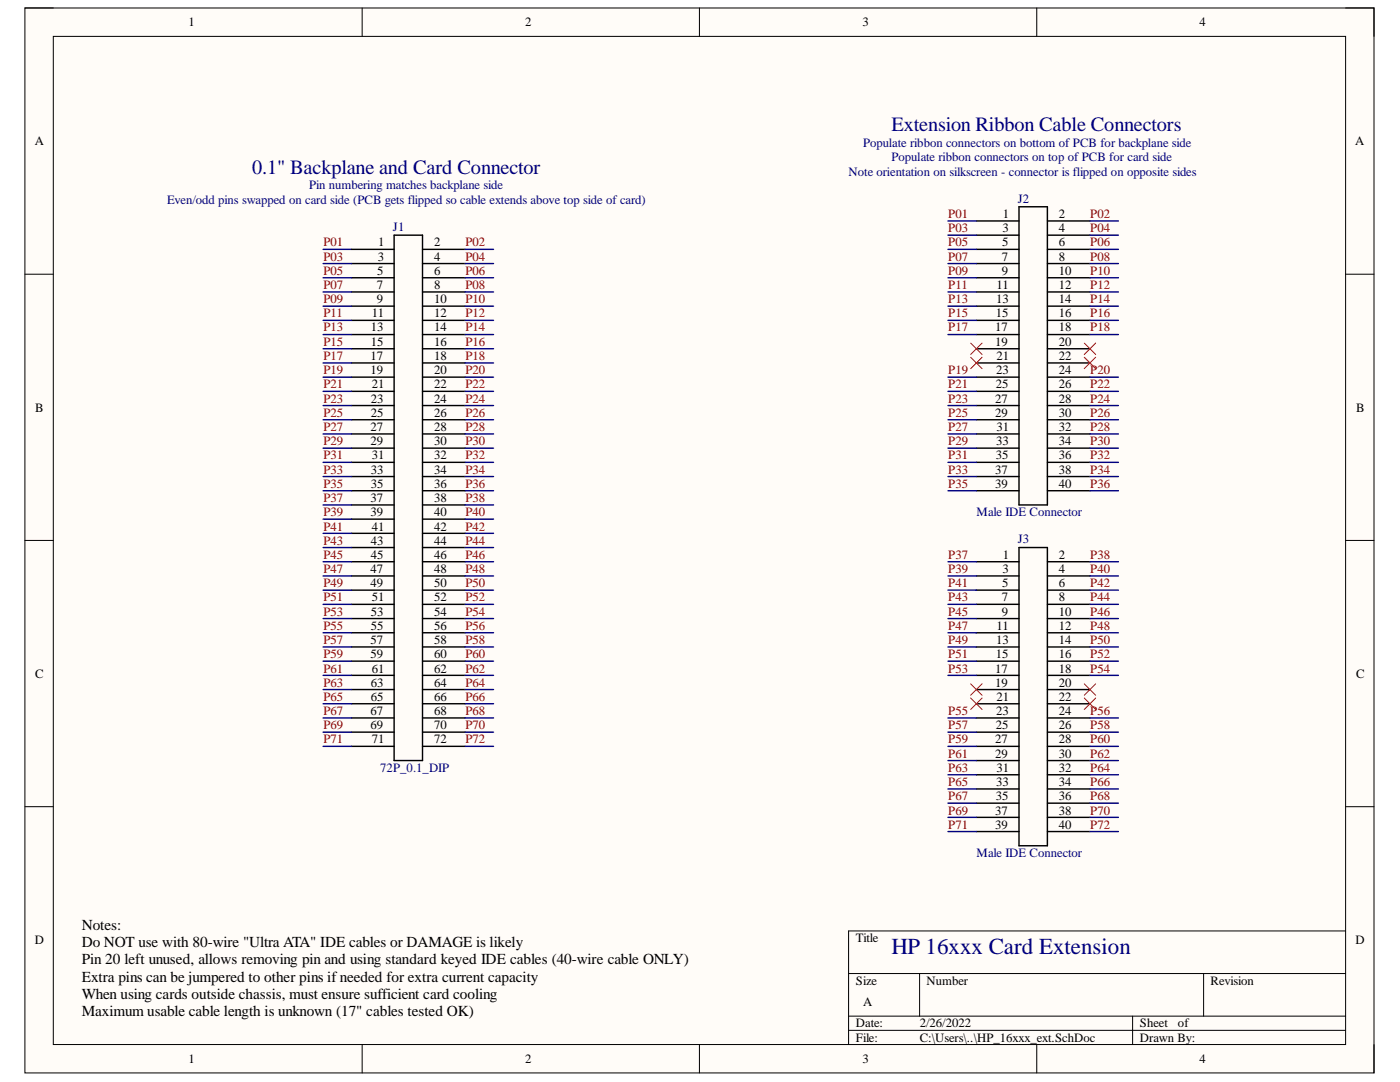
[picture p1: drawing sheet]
<svg xmlns="http://www.w3.org/2000/svg" width="279mm" height="216mm" viewBox="0 0 279 216" stroke-linecap="round" stroke-linejoin="round" font-family="sans-serif">
<path d="M5 1.6h269.2v212.5h-269.2z" fill-rule="evenodd" fill="#fffcf8"/>
<path d="M5 1.6h269.2v212.5h-269.2z" fill="none" stroke="#000" stroke-width=".2"/>
<path d="M10.6 7.3h257.9v201.1h-257.9z" fill-rule="evenodd" fill="#fffcf8"/>
<g fill="none" stroke="#000" stroke-width=".2">
<path d="M5 1.6h5.6M10.6 7.3h257.9v201.1h-257.9zM72.3 1.6v5.7M139.6 1.6v5.7M206.9 1.6v5.7M268.5 1.6h5.7v5.7M5 54.7h5.6M268.5 54.7h5.7M5 107.8h5.6M268.5 107.8h5.7M5 161h5.6M268.5 161h5.7"/>
<path d="M169.4 194.3h99.1M183.5 194.3v8.5M240.2 194.3v8.5M268.5 185.8h-99.1v22.6M72.3 208.4v5.7M139.6 208.4v5.7M169.4 202.8h99.1M169.4 205.6h99.1M206.9 208.4v5.7M226 202.8v5.6M274.2 208.4v5.7"/>
</g>
<g fill="none" stroke="#000080" stroke-width=".29">
<path d="M64.5 49.8h5.7M64.5 52.6h5.7M64.5 55.4h5.7M64.5 58.3h5.7M92.8 49.8h5.7M92.8 52.6h5.7M92.8 55.4h5.7M92.8 58.3h5.7M189.2 49.8h5.7M189.2 52.6h5.7M189.2 55.4h5.7M189.2 58.3h5.7"/>
<path d="M189.2 44.1h5.7M189.2 46.9h5.7M217.5 49.8h5.7M217.5 52.6h5.7M217.5 55.4h5.7M217.5 58.3h5.7M217.5 44.1h5.7M217.5 46.9h5.7M64.5 61.1h5.7M64.5 63.9h5.7M64.5 66.8h5.7M64.5 69.6h5.7"/>
<path d="M64.5 72.4h5.7M64.5 75.3h5.7M64.5 78.1h5.7M92.8 61.1h5.7M92.8 63.9h5.7M92.8 66.8h5.7M92.8 69.6h5.7M92.8 72.4h5.7M92.8 75.3h5.7M92.8 78.1h5.7M189.2 61.1h5.7M189.2 63.9h5.7"/>
<path d="M189.2 66.8h5.7M189.2 75.3h5.7M189.2 78.1h5.7M217.5 61.1h5.7M217.5 63.9h5.7M217.5 66.8h5.7M217.5 75.3h5.7M217.5 78.1h5.7M64.5 80.9h5.7M64.5 83.8h5.7M64.5 86.6h5.7M64.5 89.4h5.7"/>
<path d="M64.5 92.3h5.7M64.5 95.1h5.7M64.5 97.9h5.7M92.8 80.9h5.7M92.8 83.8h5.7M92.8 86.6h5.7M92.8 89.4h5.7M92.8 92.3h5.7M92.8 95.1h5.7M92.8 97.9h5.7M189.2 80.9h5.7M189.2 83.8h5.7"/>
<path d="M189.2 86.6h5.7M189.2 89.4h5.7M189.2 92.3h5.7M189.2 95.1h5.7M189.2 97.9h5.7M217.5 80.9h5.7M217.5 83.8h5.7M217.5 86.6h5.7M217.5 89.4h5.7M217.5 92.3h5.7M217.5 95.1h5.7M217.5 97.9h5.7"/>
<path d="M64.5 100.8h5.7M64.5 103.6h5.7M64.5 106.4h5.7M64.5 109.3h5.7M64.5 112.1h5.7M64.5 114.9h5.7M64.5 117.8h5.7M92.8 100.8h5.7M92.8 103.6h5.7M92.8 106.4h5.7M92.8 109.3h5.7M92.8 112.1h5.7"/>
<path d="M92.8 114.9h5.7M92.8 117.8h5.7M189.2 112.1h5.7M189.2 114.9h5.7M189.2 117.8h5.7M217.5 112.1h5.7M217.5 114.9h5.7M217.5 117.8h5.7M64.5 120.6h5.7M64.5 123.4h5.7M64.5 126.3h5.7M64.5 129.1h5.7"/>
<path d="M64.5 131.9h5.7M64.5 134.8h5.7M64.5 137.6h5.7M92.8 120.6h5.7M92.8 123.4h5.7M92.8 126.3h5.7M92.8 129.1h5.7M92.8 131.9h5.7M92.8 134.8h5.7M92.8 137.6h5.7M189.2 120.6h5.7M189.2 123.4h5.7"/>
<path d="M189.2 126.3h5.7M189.2 129.1h5.7M189.2 131.9h5.7M189.2 134.8h5.7M217.5 120.6h5.7M217.5 123.4h5.7M217.5 126.3h5.7M217.5 129.1h5.7M217.5 131.9h5.7M217.5 134.8h5.7M64.5 140.4h5.7M64.5 143.3h5.7"/>
<path d="M64.5 146.1h5.7M64.5 148.9h5.7M92.8 140.4h5.7M92.8 143.3h5.7M92.8 146.1h5.7M92.8 148.9h5.7M189.2 143.3h5.7M189.2 146.1h5.7M189.2 148.9h5.7M189.2 151.8h5.7M189.2 154.6h5.7M189.2 157.4h5.7"/>
<path d="M217.5 143.3h5.7M217.5 146.1h5.7M217.5 148.9h5.7M217.5 151.8h5.7M217.5 154.6h5.7M217.5 157.4h5.7M189.2 160.3h5.7M189.2 163.1h5.7M189.2 165.9h5.7M217.5 160.3h5.7M217.5 163.1h5.7M217.5 165.9h5.7"/>
</g>
<g fill="none" stroke="#000" stroke-width=".29">
<path d="M70.2 52.6h8.5M70.2 55.4h8.5M70.2 58.3h8.5M70.2 49.8h8.5M78.7 46.9h5.6v104.9h-5.6zM84.3 52.6h8.5M84.3 55.4h8.5M84.3 58.3h8.5M84.3 49.8h8.5M194.9 52.6h8.5M194.9 55.4h8.5M194.9 58.3h8.5"/>
<path d="M194.9 49.8h8.5M194.9 46.9h8.5M194.9 44.1h8.5M203.4 41.3h5.6v59.5h-5.6zM209 52.6h8.5M209 55.4h8.5M209 58.3h8.5M209 49.8h8.5M209 46.9h8.5M209 44.1h8.5M70.2 61.1h8.5M70.2 66.8h8.5"/>
<path d="M70.2 69.6h8.5M70.2 63.9h8.5M70.2 72.4h8.5M70.2 75.3h8.5M70.2 78.1h8.5M84.3 61.1h8.5M84.3 66.8h8.5M84.3 69.6h8.5M84.3 63.9h8.5M84.3 72.4h8.5M84.3 75.3h8.5M84.3 78.1h8.5"/>
<path d="M194.9 61.1h8.5M194.9 66.8h8.5M194.9 69.6h8.5M194.9 63.9h8.5M194.9 72.4h8.5M194.9 75.3h8.5M194.9 78.1h8.5M209 61.1h8.5M209 66.8h8.5M209 69.6h8.5M209 63.9h8.5M209 72.4h8.5"/>
<path d="M209 75.3h8.5M209 78.1h8.5M70.2 80.9h8.5M70.2 83.8h8.5M70.2 86.6h8.5M70.2 89.4h8.5M70.2 92.3h8.5M70.2 95.1h8.5M70.2 97.9h8.5M84.3 80.9h8.5M84.3 83.8h8.5M84.3 86.6h8.5"/>
<path d="M84.3 89.4h8.5M84.3 92.3h8.5M84.3 95.1h8.5M84.3 97.9h8.5M194.9 80.9h8.5M194.9 83.8h8.5M194.9 86.6h8.5M194.9 89.4h8.5M194.9 92.3h8.5M194.9 95.1h8.5M194.9 97.9h8.5M209 80.9h8.5"/>
<path d="M209 83.8h8.5M209 86.6h8.5M209 89.4h8.5M209 92.3h8.5M209 95.1h8.5M209 97.9h8.5M70.2 100.8h8.5M70.2 103.6h8.5M70.2 109.3h8.5M70.2 112.1h8.5M70.2 114.9h8.5M70.2 117.8h8.5"/>
<path d="M70.2 106.4h8.5M84.3 100.8h8.5M84.3 103.6h8.5M84.3 109.3h8.5M84.3 112.1h8.5M84.3 114.9h8.5M84.3 117.8h8.5M84.3 106.4h8.5M194.9 112.1h8.5M194.9 114.9h8.5M194.9 117.8h8.5M203.4 109.3h5.6v59.5h-5.6z"/>
<path d="M209 112.1h8.5M209 114.9h8.5M209 117.8h8.5M70.2 123.4h8.5M70.2 126.3h8.5M70.2 120.6h8.5M70.2 129.1h8.5M70.2 131.9h8.5M70.2 134.8h8.5M70.2 137.6h8.5M84.3 123.4h8.5M84.3 126.3h8.5"/>
<path d="M84.3 120.6h8.5M84.3 129.1h8.5M84.3 131.9h8.5M84.3 134.8h8.5M84.3 137.6h8.5M194.9 123.4h8.5M194.9 126.3h8.5M194.9 120.6h8.5M194.9 129.1h8.5M194.9 131.9h8.5M194.9 134.8h8.5M194.9 137.6h8.5"/>
<path d="M209 123.4h8.5M209 126.3h8.5M209 120.6h8.5M209 129.1h8.5M209 131.9h8.5M209 134.8h8.5M209 137.6h8.5M70.2 140.4h8.5M70.2 143.3h8.5M70.2 146.1h8.5M70.2 148.9h8.5M84.3 140.4h8.5"/>
<path d="M84.3 143.3h8.5M84.3 146.1h8.5M84.3 148.9h8.5M194.9 151.8h8.5M194.9 140.4h8.5M194.9 143.3h8.5M194.9 146.1h8.5M194.9 148.9h8.5M194.9 154.6h8.5M194.9 157.4h8.5M209 151.8h8.5M209 140.4h8.5"/>
<path d="M209 143.3h8.5M209 146.1h8.5M209 148.9h8.5M209 154.6h8.5M209 157.4h8.5M194.9 160.3h8.5M194.9 163.1h8.5M194.9 165.9h8.5M209 160.3h8.5M209 163.1h8.5M209 165.9h8.5"/>
</g>
<g fill="none" stroke="#f00" stroke-width=".2">
<path d="M193.7 68.5l2.3 2.2M193.7 71.3l2.3 2.3M196 68.5l-2.3 2.2M196 71.3l-2.3 2.3M216.4 71.3l2.3 2.3M216.4 68.5l2.3 2.2M218.7 71.3l-2.3 2.3M218.7 68.5l-2.3 2.2M193.7 136.5l2.3 2.2M193.7 139.3l2.3 2.3M196 136.5l-2.3 2.2M196 139.3l-2.3 2.3"/>
<path d="M216.4 139.3l2.3 2.3M216.4 136.5l2.3 2.2M218.7 139.3l-2.3 2.3M218.7 136.5l-2.3 2.2"/>
</g>
<text font-size="4.6" fill="#000080" x="177.9" y="190.4">HP 16xxx Card Extension</text>
<g font-size="4.1" fill="#000080">
<text x="177.9" y="26.2">Extension Ribbon Cable Connectors</text>
<text x="50.3" y="34.7">0.1&quot; Backplane and Card Connector</text>
</g>
<g font-size="3">
<text x="16.3" y="185.6">Notes:</text>
<text x="16.3" y="189">Do NOT use with 80-wire &quot;Ultra ATA&quot; IDE cables or DAMAGE is likely</text>
<text x="16.3" y="192.4">Pin 20 left unused, allows removing pin and using standard keyed IDE cables (40-wire cable ONLY)</text>
<text x="16.3" y="195.9">Extra pins can be jumpered to other pins if needed for extra current capacity</text>
<text x="16.3" y="199.3">When using cards outside chassis, must ensure sufficient card cooling</text>
<text x="16.3" y="202.6">Maximum usable cable length is unknown (17&quot; cables tested OK)</text>
</g>
<g font-size="2.5">
<text x="37.6" y="5.3">1</text>
<text x="104.8" y="5.3">2</text>
<text x="172.2" y="5.3">3</text>
<text x="239.4" y="5.3">4</text>
<text x="6.9" y="29">A</text>
<text x="270.5" y="29">A</text>
<text x="200.1" y="46.4">3</text>
<text x="200.2" y="43.5">1</text>
<text x="211.3" y="46.4">4</text>
<text x="211.3" y="43.5">2</text>
<text x="75.4" y="52">3</text>
<text x="75.5" y="49.1">1</text>
<text x="86.6" y="52">4</text>
<text x="86.6" y="49.1">2</text>
<text x="199.9" y="52">7</text>
<text x="200" y="49.1">5</text>
<text x="211.3" y="52">8</text>
<text x="211.3" y="49.1">6</text>
<text x="75.2" y="57.7">7</text>
<text x="75.3" y="54.8">5</text>
<text x="86.6" y="57.7">8</text>
<text x="86.6" y="54.8">6</text>
<text x="198.9" y="57.7">11</text>
<text x="199.9" y="54.8">9</text>
<text x="211.3" y="54.8">10</text>
<text x="211.3" y="57.7">12</text>
<text x="74.2" y="63.4">11</text>
<text x="75.2" y="60.5">9</text>
<text x="86.6" y="60.5">10</text>
<text x="86.6" y="63.4">12</text>
<text x="198.7" y="63.4">15</text>
<text x="198.8" y="60.5">13</text>
<text x="211.3" y="63.4">16</text>
<text x="211.3" y="60.5">14</text>
<text x="73.9" y="71.8">17</text>
<text x="74" y="66.1">13</text>
<text x="74" y="69">15</text>
<text x="86.6" y="69">16</text>
<text x="86.6" y="66.1">14</text>
<text x="86.6" y="71.8">18</text>
<text x="198.6" y="66.1">17</text>
<text x="198.6" y="69">19</text>
<text x="198.9" y="71.8">21</text>
<text x="211.3" y="69">20</text>
<text x="211.3" y="66.1">18</text>
<text x="211.3" y="71.8">22</text>
<text x="73.9" y="74.7">19</text>
<text x="74.2" y="77.5">21</text>
<text x="86.6" y="74.7">20</text>
<text x="86.6" y="77.5">22</text>
<text x="198.7" y="77.5">25</text>
<text x="198.8" y="74.7">23</text>
<text x="211.3" y="74.7">24</text>
<text x="211.3" y="77.5">26</text>
<text x="7" y="82.1">B</text>
<text x="74" y="80.4">23</text>
<text x="74" y="83.1">25</text>
<text x="86.6" y="80.4">24</text>
<text x="86.6" y="83.1">26</text>
<text x="198.6" y="80.4">27</text>
<text x="198.6" y="83.1">29</text>
<text x="211.3" y="80.4">28</text>
<text x="211.3" y="83.1">30</text>
<text x="270.6" y="82.1">B</text>
<text x="73.9" y="86">27</text>
<text x="73.9" y="88.8">29</text>
<text x="86.6" y="86">28</text>
<text x="86.6" y="88.8">30</text>
<text x="198.8" y="88.8">33</text>
<text x="198.9" y="86">31</text>
<text x="211.3" y="86">32</text>
<text x="211.3" y="88.8">34</text>
<text x="74" y="94.6">33</text>
<text x="74.2" y="91.7">31</text>
<text x="86.6" y="91.7">32</text>
<text x="86.6" y="94.6">34</text>
<text x="198.6" y="94.6">37</text>
<text x="198.7" y="91.7">35</text>
<text x="211.3" y="91.7">36</text>
<text x="211.3" y="94.6">38</text>
<text x="73.9" y="100.2">37</text>
<text x="74" y="97.4">35</text>
<text x="86.6" y="97.4">36</text>
<text x="86.6" y="100.2">38</text>
<text x="198.6" y="97.4">39</text>
<text x="211.3" y="97.4">40</text>
<text x="73.9" y="103">39</text>
<text x="74.2" y="105.9">41</text>
<text x="86.6" y="103">40</text>
<text x="86.6" y="105.9">42</text>
<text x="74" y="108.7">43</text>
<text x="74" y="111.6">45</text>
<text x="86.6" y="111.6">46</text>
<text x="86.6" y="108.7">44</text>
<text x="200.2" y="111.6">1</text>
<text x="211.3" y="111.6">2</text>
<text x="73.9" y="114.3">47</text>
<text x="73.9" y="117.2">49</text>
<text x="86.6" y="117.2">50</text>
<text x="86.6" y="114.3">48</text>
<text x="200" y="117.2">5</text>
<text x="200.1" y="114.3">3</text>
<text x="211.3" y="117.2">6</text>
<text x="211.3" y="114.3">4</text>
<text x="74" y="122.9">53</text>
<text x="74" y="125.7">55</text>
<text x="74.2" y="120">51</text>
<text x="86.6" y="125.7">56</text>
<text x="86.6" y="122.9">54</text>
<text x="86.6" y="120">52</text>
<text x="198.9" y="125.7">11</text>
<text x="199.9" y="120">7</text>
<text x="199.9" y="122.9">9</text>
<text x="211.3" y="122.9">10</text>
<text x="211.3" y="120">8</text>
<text x="211.3" y="125.7">12</text>
<text x="73.9" y="128.6">57</text>
<text x="73.9" y="131.3">59</text>
<text x="86.6" y="131.3">60</text>
<text x="86.6" y="128.6">58</text>
<text x="198.7" y="131.3">15</text>
<text x="198.8" y="128.6">13</text>
<text x="211.3" y="131.3">16</text>
<text x="211.3" y="128.6">14</text>
<text x="7" y="135.2">C</text>
<text x="74" y="137">63</text>
<text x="74.2" y="134.2">61</text>
<text x="86.6" y="137">64</text>
<text x="86.6" y="134.2">62</text>
<text x="198.6" y="134.2">17</text>
<text x="198.6" y="137">19</text>
<text x="211.3" y="137">20</text>
<text x="211.3" y="134.2">18</text>
<text x="270.6" y="135.2">C</text>
<text x="73.9" y="142.7">67</text>
<text x="74" y="139.9">65</text>
<text x="86.6" y="142.7">68</text>
<text x="86.6" y="139.9">66</text>
<text x="198.8" y="142.7">23</text>
<text x="198.9" y="139.9">21</text>
<text x="211.3" y="142.7">24</text>
<text x="211.3" y="139.9">22</text>
<text x="73.9" y="145.6">69</text>
<text x="74.2" y="148.3">71</text>
<text x="86.6" y="148.3">72</text>
<text x="86.6" y="145.6">70</text>
<text x="198.6" y="148.3">27</text>
<text x="198.7" y="145.6">25</text>
<text x="211.3" y="148.3">28</text>
<text x="211.3" y="145.6">26</text>
<text x="198.6" y="151.2">29</text>
<text x="198.9" y="154">31</text>
<text x="211.3" y="154">32</text>
<text x="211.3" y="151.2">30</text>
<text x="198.7" y="159.7">35</text>
<text x="198.8" y="156.9">33</text>
<text x="211.3" y="159.7">36</text>
<text x="211.3" y="156.9">34</text>
<text x="198.6" y="162.6">37</text>
<text x="198.6" y="165.3">39</text>
<text x="211.3" y="165.3">40</text>
<text x="211.3" y="162.6">38</text>
<text x="6.9" y="188.4">D</text>
<text x="170.8" y="188">Title</text>
<text x="270.5" y="188.4">D</text>
<text x="170.8" y="196.6">Size</text>
<text x="184.9" y="196.6">Number</text>
<text x="241.6" y="196.6">Revision</text>
<text x="172.2" y="200.8">A</text>
<text x="170.8" y="205">Date:</text>
<text x="170.8" y="207.9">File:</text>
<text x="183.6" y="205">2/26/2022</text>
<text x="183.6" y="207.9">C:\Users\..\HP_16xxx_ext.SchDoc</text>
<text x="227.5" y="205">Sheet</text>
<text x="227.5" y="207.9">Drawn By:</text>
<text x="235.1" y="205">of</text>
<text x="37.6" y="212.1">1</text>
<text x="104.8" y="212.1">2</text>
<text x="172.2" y="212.1">3</text>
<text x="239.4" y="212.1">4</text>
</g>
<g font-size="2.5" fill="#000080">
<text x="172.2" y="29.4">Populate ribbon connectors on bottom of PCB for backplane side</text>
<text x="169.4" y="35">Note orientation on silkscreen - connector is flipped on opposite sides</text>
<text x="177.9" y="32.1">Populate ribbon connectors on top of PCB for card side</text>
<text x="33.3" y="40.7">Even/odd pins swapped on card side (PCB gets flipped so cable extends above top side of card)</text>
<text x="61.7" y="37.8">Pin numbering matches backplane side</text>
<text x="203.1" y="40.4">J2</text>
<text x="78.4" y="46.1">J1</text>
<text x="194.9" y="103">Male IDE Connector</text>
<text x="203.1" y="108.4">J3</text>
<text x="75.9" y="154">72P_0.1_DIP</text>
<text x="194.9" y="171">Male IDE Connector</text>
</g>
<g font-size="2.5" fill="#800000">
<text x="189.2" y="43.5">P01</text>
<text x="189.2" y="46.4">P03</text>
<text x="217.6" y="43.5">P02</text>
<text x="217.6" y="46.4">P04</text>
<text x="64.5" y="49.1">P01</text>
<text x="64.5" y="52">P03</text>
<text x="92.9" y="49.1">P02</text>
<text x="92.9" y="52">P04</text>
<text x="189.2" y="49.1">P05</text>
<text x="189.2" y="52">P07</text>
<text x="217.6" y="49.1">P06</text>
<text x="217.6" y="52">P08</text>
<text x="64.5" y="54.8">P05</text>
<text x="64.5" y="57.7">P07</text>
<text x="92.9" y="54.8">P06</text>
<text x="92.9" y="57.7">P08</text>
<text x="189.2" y="54.8">P09</text>
<text x="189.2" y="57.7">P11</text>
<text x="217.6" y="54.8">P10</text>
<text x="217.6" y="57.7">P12</text>
<text x="64.5" y="60.5">P09</text>
<text x="64.5" y="63.4">P11</text>
<text x="92.9" y="60.5">P10</text>
<text x="92.9" y="63.4">P12</text>
<text x="189.2" y="60.5">P13</text>
<text x="189.2" y="63.4">P15</text>
<text x="217.6" y="60.5">P14</text>
<text x="217.6" y="63.4">P16</text>
<text x="64.5" y="66.1">P13</text>
<text x="64.5" y="69">P15</text>
<text x="64.5" y="71.8">P17</text>
<text x="92.9" y="66.1">P14</text>
<text x="92.9" y="69">P16</text>
<text x="92.9" y="71.8">P18</text>
<text x="189.2" y="66.1">P17</text>
<text x="217.6" y="66.1">P18</text>
<text x="64.5" y="74.7">P19</text>
<text x="64.5" y="77.5">P21</text>
<text x="92.9" y="74.7">P20</text>
<text x="92.9" y="77.5">P22</text>
<text x="189.2" y="74.7">P19</text>
<text x="189.2" y="77.5">P21</text>
<text x="217.6" y="74.7">P20</text>
<text x="217.6" y="77.5">P22</text>
<text x="64.5" y="80.4">P23</text>
<text x="64.5" y="83.1">P25</text>
<text x="92.9" y="80.4">P24</text>
<text x="92.9" y="83.1">P26</text>
<text x="189.2" y="80.4">P23</text>
<text x="189.2" y="83.1">P25</text>
<text x="217.6" y="80.4">P24</text>
<text x="217.6" y="83.1">P26</text>
<text x="64.5" y="86">P27</text>
<text x="64.5" y="88.8">P29</text>
<text x="92.9" y="86">P28</text>
<text x="92.9" y="88.8">P30</text>
<text x="189.2" y="86">P27</text>
<text x="189.2" y="88.8">P29</text>
<text x="217.6" y="86">P28</text>
<text x="217.6" y="88.8">P30</text>
<text x="64.5" y="91.7">P31</text>
<text x="64.5" y="94.6">P33</text>
<text x="92.9" y="91.7">P32</text>
<text x="92.9" y="94.6">P34</text>
<text x="189.2" y="91.7">P31</text>
<text x="189.2" y="94.6">P33</text>
<text x="217.6" y="91.7">P32</text>
<text x="217.6" y="94.6">P34</text>
<text x="64.5" y="97.4">P35</text>
<text x="64.5" y="100.2">P37</text>
<text x="92.9" y="97.4">P36</text>
<text x="92.9" y="100.2">P38</text>
<text x="189.2" y="97.4">P35</text>
<text x="217.6" y="97.4">P36</text>
<text x="64.5" y="103">P39</text>
<text x="64.5" y="105.9">P41</text>
<text x="92.9" y="103">P40</text>
<text x="92.9" y="105.9">P42</text>
<text x="64.5" y="108.7">P43</text>
<text x="64.5" y="111.6">P45</text>
<text x="92.9" y="108.7">P44</text>
<text x="92.9" y="111.6">P46</text>
<text x="189.2" y="111.6">P37</text>
<text x="217.6" y="111.6">P38</text>
<text x="64.5" y="114.3">P47</text>
<text x="64.5" y="117.2">P49</text>
<text x="92.9" y="114.3">P48</text>
<text x="92.9" y="117.2">P50</text>
<text x="189.2" y="114.3">P39</text>
<text x="189.2" y="117.2">P41</text>
<text x="217.6" y="114.3">P40</text>
<text x="217.6" y="117.2">P42</text>
<text x="64.5" y="120">P51</text>
<text x="64.5" y="122.9">P53</text>
<text x="64.5" y="125.7">P55</text>
<text x="92.9" y="120">P52</text>
<text x="92.9" y="122.9">P54</text>
<text x="92.9" y="125.7">P56</text>
<text x="189.2" y="120">P43</text>
<text x="189.2" y="122.9">P45</text>
<text x="189.2" y="125.7">P47</text>
<text x="217.6" y="120">P44</text>
<text x="217.6" y="122.9">P46</text>
<text x="217.6" y="125.7">P48</text>
<text x="64.5" y="128.6">P57</text>
<text x="64.5" y="131.3">P59</text>
<text x="92.9" y="128.6">P58</text>
<text x="92.9" y="131.3">P60</text>
<text x="189.2" y="128.6">P49</text>
<text x="189.2" y="131.3">P51</text>
<text x="217.6" y="128.6">P50</text>
<text x="217.6" y="131.3">P52</text>
<text x="64.5" y="134.2">P61</text>
<text x="64.5" y="137">P63</text>
<text x="92.9" y="134.2">P62</text>
<text x="92.9" y="137">P64</text>
<text x="189.2" y="134.2">P53</text>
<text x="217.6" y="134.2">P54</text>
<text x="64.5" y="139.9">P65</text>
<text x="64.5" y="142.7">P67</text>
<text x="92.9" y="139.9">P66</text>
<text x="92.9" y="142.7">P68</text>
<text x="189.2" y="142.7">P55</text>
<text x="217.6" y="142.7">P56</text>
<text x="64.5" y="145.6">P69</text>
<text x="64.5" y="148.3">P71</text>
<text x="92.9" y="145.6">P70</text>
<text x="92.9" y="148.3">P72</text>
<text x="189.2" y="145.6">P57</text>
<text x="189.2" y="148.3">P59</text>
<text x="217.6" y="145.6">P58</text>
<text x="217.6" y="148.3">P60</text>
<text x="189.2" y="151.2">P61</text>
<text x="189.2" y="154">P63</text>
<text x="217.6" y="151.2">P62</text>
<text x="217.6" y="154">P64</text>
<text x="189.2" y="156.9">P65</text>
<text x="189.2" y="159.7">P67</text>
<text x="217.6" y="156.9">P66</text>
<text x="217.6" y="159.7">P68</text>
<text x="189.2" y="162.6">P69</text>
<text x="189.2" y="165.3">P71</text>
<text x="217.6" y="162.6">P70</text>
<text x="217.6" y="165.3">P72</text>
</g>
</svg>
